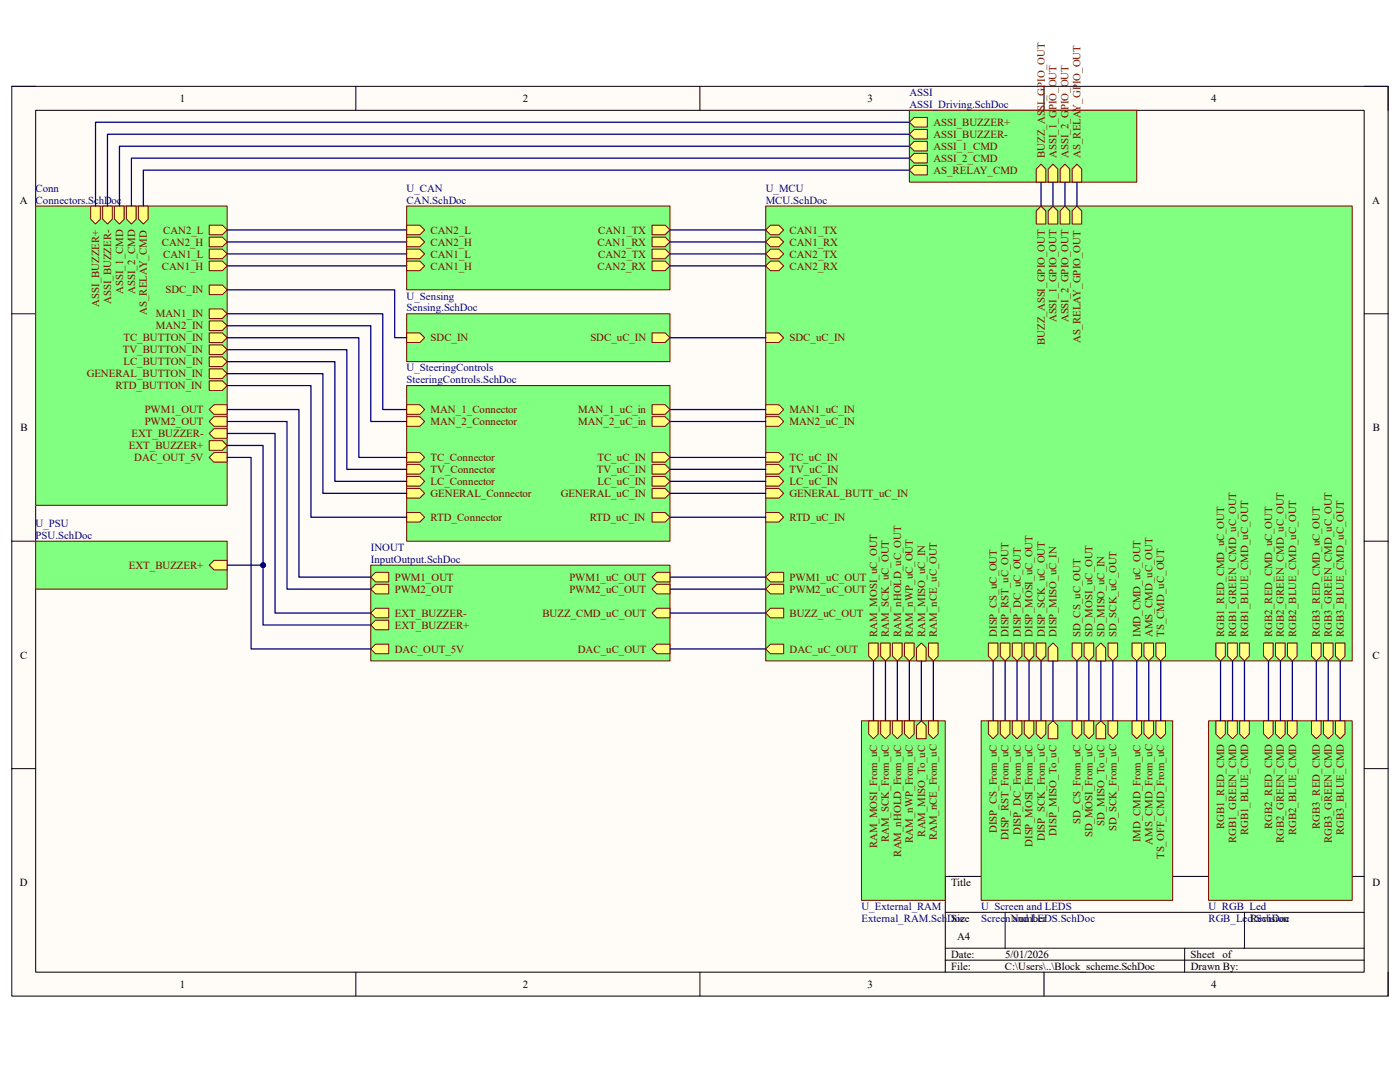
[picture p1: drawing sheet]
<svg xmlns="http://www.w3.org/2000/svg" width="279mm" height="216mm" viewBox="0 0 279 216" stroke-linecap="round" stroke-linejoin="round" font-family="sans-serif">
<path d="M2.3 17.2h274.7v181.6h-274.7z" fill-rule="evenodd" fill="#fffcf8"/>
<path d="M2.3 17.2h274.7v181.6h-274.7z" fill="none" stroke="#000" stroke-width=".2"/>
<path d="M7.1 22h265.1v172h-265.1z" fill-rule="evenodd" fill="#fffcf8"/>
<g fill="none" stroke="#000" stroke-width=".2">
<path d="M2.3 17.2h4.8M71 17.2v4.8M139.7 17.2v4.8M208.4 17.2v4.8M272.2 17.2h4.8v4.8M7.1 22h265.1v172h-265.1zM2.3 62.6h4.8M272.2 62.6h4.8M2.3 108h4.8M272.2 108h4.8M2.3 153.4h4.8M272.2 153.4h4.8"/>
<path d="M272.2 174.9h-83.6v19.1M71 194v4.8M139.7 194v4.8M188.6 182h83.6M188.6 189.2h83.6M188.6 191.6h83.6M200.6 182v7.2M208.4 194v4.8M236.4 189.2v4.8M248.4 182v7.2M277 194v4.8"/>
</g>
<path d="M7.1 41.1h38.2v59.7h-38.2z" fill-rule="evenodd" fill="#80ff80"/>
<path d="M7.1 41.1h38.2v59.7h-38.2z" fill="none" stroke="#800000" stroke-width=".2"/>
<path d="M41.8 68.8h2.6l.9 1-.9 .9h-2.6z" fill-rule="evenodd" fill="#ffff80"/>
<path d="M41.8 68.8h2.6l.9 1-.9 .9h-2.6z" fill="none" stroke="#800000" stroke-width=".2"/>
<path d="M41.8 66.4h2.6l.9 1-.9 .9h-2.6z" fill-rule="evenodd" fill="#ffff80"/>
<path d="M41.8 66.4h2.6l.9 1-.9 .9h-2.6z" fill="none" stroke="#800000" stroke-width=".2"/>
<path d="M41.8 71.2h2.6l.9 1-.9 .9h-2.6z" fill-rule="evenodd" fill="#ffff80"/>
<path d="M41.8 71.2h2.6l.9 1-.9 .9h-2.6z" fill="none" stroke="#800000" stroke-width=".2"/>
<path d="M41.8 73.6h2.6l.9 1-.9 .9h-2.6z" fill-rule="evenodd" fill="#ffff80"/>
<path d="M41.8 73.6h2.6l.9 1-.9 .9h-2.6z" fill="none" stroke="#800000" stroke-width=".2"/>
<path d="M41.8 61.7h2.6l.9 .9-.9 1h-2.6z" fill-rule="evenodd" fill="#ffff80"/>
<path d="M41.8 61.7h2.6l.9 .9-.9 1h-2.6z" fill="none" stroke="#800000" stroke-width=".2"/>
<path d="M41.8 64h2.6l.9 1-.9 1h-2.6z" fill-rule="evenodd" fill="#ffff80"/>
<path d="M41.8 64h2.6l.9 1-.9 1h-2.6z" fill="none" stroke="#800000" stroke-width=".2"/>
<path d="M41.8 56.9h2.6l.9 .9-.9 1h-2.6z" fill-rule="evenodd" fill="#ffff80"/>
<path d="M41.8 56.9h2.6l.9 .9-.9 1h-2.6z" fill="none" stroke="#800000" stroke-width=".2"/>
<path d="M41.8 52.1h2.6l.9 1-.9 .9h-2.6z" fill-rule="evenodd" fill="#ffff80"/>
<path d="M41.8 52.1h2.6l.9 1-.9 .9h-2.6z" fill="none" stroke="#800000" stroke-width=".2"/>
<path d="M41.8 49.7h2.6l.9 1-.9 .9h-2.6z" fill-rule="evenodd" fill="#ffff80"/>
<path d="M41.8 49.7h2.6l.9 1-.9 .9h-2.6z" fill="none" stroke="#800000" stroke-width=".2"/>
<path d="M41.8 47.3h2.6l.9 1-.9 .9h-2.6z" fill-rule="evenodd" fill="#ffff80"/>
<path d="M41.8 47.3h2.6l.9 1-.9 .9h-2.6z" fill="none" stroke="#800000" stroke-width=".2"/>
<path d="M41.8 44.9h2.6l.9 1-.9 .9h-2.6z" fill-rule="evenodd" fill="#ffff80"/>
<path d="M41.8 44.9h2.6l.9 1-.9 .9h-2.6z" fill="none" stroke="#800000" stroke-width=".2"/>
<path d="M41.8 76h2.6l.9 .9-.9 1h-2.6z" fill-rule="evenodd" fill="#ffff80"/>
<path d="M41.8 76h2.6l.9 .9-.9 1h-2.6z" fill="none" stroke="#800000" stroke-width=".2"/>
<path d="M42.7 83.2h2.6v1.9h-2.6l-.9-1z" fill-rule="evenodd" fill="#ffff80"/>
<path d="M42.7 83.2h2.6v1.9h-2.6l-.9-1z" fill="none" stroke="#800000" stroke-width=".2"/>
<path d="M42.7 80.8h2.6v1.9h-2.6l-.9-1z" fill-rule="evenodd" fill="#ffff80"/>
<path d="M42.7 80.8h2.6v1.9h-2.6l-.9-1z" fill="none" stroke="#800000" stroke-width=".2"/>
<path d="M41.8 91.3l.9-1h2.6v1.9h-2.6z" fill-rule="evenodd" fill="#ffff80"/>
<path d="M41.8 91.3l.9-1h2.6v1.9h-2.6z" fill="none" stroke="#800000" stroke-width=".2"/>
<path d="M41.8 87.9h2.6l.9 1-.9 .9h-2.6z" fill-rule="evenodd" fill="#ffff80"/>
<path d="M41.8 87.9h2.6l.9 1-.9 .9h-2.6z" fill="none" stroke="#800000" stroke-width=".2"/>
<path d="M42.7 85.5h2.6v2h-2.6l-.9-1z" fill-rule="evenodd" fill="#ffff80"/>
<path d="M42.7 85.5h2.6v2h-2.6l-.9-1z" fill="none" stroke="#800000" stroke-width=".2"/>
<path d="M20.5 41.1h1.9v2.6l-1 1-.9-1z" fill-rule="evenodd" fill="#ffff80"/>
<path d="M20.5 41.1h1.9v2.6l-1 1-.9-1z" fill="none" stroke="#800000" stroke-width=".2"/>
<path d="M18.1 41.1h1.9v2.6l-.9 1-1-1z" fill-rule="evenodd" fill="#ffff80"/>
<path d="M18.1 41.1h1.9v2.6l-.9 1-1-1z" fill="none" stroke="#800000" stroke-width=".2"/>
<path d="M22.9 41.1h1.9v2.6l-1 1-.9-1z" fill-rule="evenodd" fill="#ffff80"/>
<path d="M22.9 41.1h1.9v2.6l-1 1-.9-1z" fill="none" stroke="#800000" stroke-width=".2"/>
<path d="M25.3 41.1h1.9v2.6l-1 1-.9-1z" fill-rule="evenodd" fill="#ffff80"/>
<path d="M25.3 41.1h1.9v2.6l-1 1-.9-1z" fill="none" stroke="#800000" stroke-width=".2"/>
<path d="M27.7 41.1h1.9v2.6l-1 1-.9-1z" fill-rule="evenodd" fill="#ffff80"/>
<path d="M27.7 41.1h1.9v2.6l-1 1-.9-1z" fill="none" stroke="#800000" stroke-width=".2"/>
<path d="M74 112.8h59.7v19.1h-59.7z" fill-rule="evenodd" fill="#80ff80"/>
<path d="M74 112.8h59.7v19.1h-59.7z" fill="none" stroke="#800000" stroke-width=".2"/>
<path d="M74 115.2l1-1h2.6v1.9h-2.6z" fill-rule="evenodd" fill="#ffff80"/>
<path d="M74 115.2l1-1h2.6v1.9h-2.6z" fill="none" stroke="#800000" stroke-width=".2"/>
<path d="M130.1 115.2l1-1h2.6v1.9h-2.6z" fill-rule="evenodd" fill="#ffff80"/>
<path d="M130.1 115.2l1-1h2.6v1.9h-2.6z" fill="none" stroke="#800000" stroke-width=".2"/>
<path d="M130.1 117.5l1-.9h2.6v1.9h-2.6z" fill-rule="evenodd" fill="#ffff80"/>
<path d="M130.1 117.5l1-.9h2.6v1.9h-2.6z" fill="none" stroke="#800000" stroke-width=".2"/>
<path d="M74 122.3l1-.9h2.6v1.9h-2.6z" fill-rule="evenodd" fill="#ffff80"/>
<path d="M74 122.3l1-.9h2.6v1.9h-2.6z" fill="none" stroke="#800000" stroke-width=".2"/>
<path d="M75 123.8h2.6v1.9h-2.6l-1-1z" fill-rule="evenodd" fill="#ffff80"/>
<path d="M75 123.8h2.6v1.9h-2.6l-1-1z" fill="none" stroke="#800000" stroke-width=".2"/>
<path d="M130.1 122.3l1-.9h2.6v1.9h-2.6z" fill-rule="evenodd" fill="#ffff80"/>
<path d="M130.1 122.3l1-.9h2.6v1.9h-2.6z" fill="none" stroke="#800000" stroke-width=".2"/>
<path d="M131.1 128.5h2.6v1.9h-2.6l-1-.9z" fill-rule="evenodd" fill="#ffff80"/>
<path d="M131.1 128.5h2.6v1.9h-2.6l-1-.9z" fill="none" stroke="#800000" stroke-width=".2"/>
<path d="M75 128.5h2.6v1.9h-2.6l-1-.9z" fill-rule="evenodd" fill="#ffff80"/>
<path d="M75 128.5h2.6v1.9h-2.6l-1-.9z" fill="none" stroke="#800000" stroke-width=".2"/>
<path d="M75 116.6h2.6v1.9h-2.6l-1-1z" fill-rule="evenodd" fill="#ffff80"/>
<path d="M75 116.6h2.6v1.9h-2.6l-1-1z" fill="none" stroke="#800000" stroke-width=".2"/>
<path d="M81.2 41.1h52.5v16.7h-52.5z" fill-rule="evenodd" fill="#80ff80"/>
<path d="M81.2 41.1h52.5v16.7h-52.5z" fill="none" stroke="#800000" stroke-width=".2"/>
<path d="M81.2 52.1h2.6l.9 1-.9 .9h-2.6z" fill-rule="evenodd" fill="#ffff80"/>
<path d="M81.2 52.1h2.6l.9 1-.9 .9h-2.6z" fill="none" stroke="#800000" stroke-width=".2"/>
<path d="M81.2 49.7h2.6l.9 1-.9 .9h-2.6z" fill-rule="evenodd" fill="#ffff80"/>
<path d="M81.2 49.7h2.6l.9 1-.9 .9h-2.6z" fill="none" stroke="#800000" stroke-width=".2"/>
<path d="M81.2 47.3h2.6l.9 1-.9 .9h-2.6z" fill-rule="evenodd" fill="#ffff80"/>
<path d="M81.2 47.3h2.6l.9 1-.9 .9h-2.6z" fill="none" stroke="#800000" stroke-width=".2"/>
<path d="M81.2 44.9h2.6l.9 1-.9 .9h-2.6z" fill-rule="evenodd" fill="#ffff80"/>
<path d="M81.2 44.9h2.6l.9 1-.9 .9h-2.6z" fill="none" stroke="#800000" stroke-width=".2"/>
<path d="M130.1 44.9h2.7l.9 1-.9 .9h-2.7z" fill-rule="evenodd" fill="#ffff80"/>
<path d="M130.1 44.9h2.7l.9 1-.9 .9h-2.7z" fill="none" stroke="#800000" stroke-width=".2"/>
<path d="M130.1 47.3h2.7l.9 1-.9 .9h-2.7z" fill-rule="evenodd" fill="#ffff80"/>
<path d="M130.1 47.3h2.7l.9 1-.9 .9h-2.7z" fill="none" stroke="#800000" stroke-width=".2"/>
<path d="M130.1 49.7h2.7l.9 1-.9 .9h-2.7z" fill-rule="evenodd" fill="#ffff80"/>
<path d="M130.1 49.7h2.7l.9 1-.9 .9h-2.7z" fill="none" stroke="#800000" stroke-width=".2"/>
<path d="M130.1 52.1h2.7l.9 1-.9 .9h-2.7z" fill-rule="evenodd" fill="#ffff80"/>
<path d="M130.1 52.1h2.7l.9 1-.9 .9h-2.7z" fill="none" stroke="#800000" stroke-width=".2"/>
<path d="M171.9 143.8h16.7v35.9h-16.7z" fill-rule="evenodd" fill="#80ff80"/>
<path d="M171.9 143.8h16.7v35.9h-16.7z" fill="none" stroke="#800000" stroke-width=".2"/>
<path d="M185.3 143.8h1.9v2.7l-.9 .9-1-.9z" fill-rule="evenodd" fill="#ffff80"/>
<path d="M185.3 143.8h1.9v2.7l-.9 .9-1-.9z" fill="none" stroke="#800000" stroke-width=".2"/>
<path d="M180.5 143.8h1.9v2.7l-.9 .9-1-.9z" fill-rule="evenodd" fill="#ffff80"/>
<path d="M180.5 143.8h1.9v2.7l-.9 .9-1-.9z" fill="none" stroke="#800000" stroke-width=".2"/>
<path d="M178.1 143.8h2v2.7l-1 .9-1-.9z" fill-rule="evenodd" fill="#ffff80"/>
<path d="M178.1 143.8h2v2.7l-1 .9-1-.9z" fill="none" stroke="#800000" stroke-width=".2"/>
<path d="M175.8 143.8h1.9v2.7l-1 .9-.9-.9z" fill-rule="evenodd" fill="#ffff80"/>
<path d="M175.8 143.8h1.9v2.7l-1 .9-.9-.9z" fill="none" stroke="#800000" stroke-width=".2"/>
<path d="M173.4 143.8h1.9v2.7l-1 .9-.9-.9z" fill-rule="evenodd" fill="#ffff80"/>
<path d="M173.4 143.8h1.9v2.7l-1 .9-.9-.9z" fill="none" stroke="#800000" stroke-width=".2"/>
<path d="M182.9 144.8l1-1 .9 1v2.6h-1.9z" fill-rule="evenodd" fill="#ffff80"/>
<path d="M182.9 144.8l1-1 .9 1v2.6h-1.9z" fill="none" stroke="#800000" stroke-width=".2"/>
<path d="M81.2 76.9h52.5v31.1h-52.5z" fill-rule="evenodd" fill="#80ff80"/>
<path d="M81.2 76.9h52.5v31.1h-52.5z" fill="none" stroke="#800000" stroke-width=".2"/>
<path d="M130.1 80.8h2.7l.9 .9-.9 1h-2.7z" fill-rule="evenodd" fill="#ffff80"/>
<path d="M130.1 80.8h2.7l.9 .9-.9 1h-2.7z" fill="none" stroke="#800000" stroke-width=".2"/>
<path d="M130.1 83.2h2.7l.9 .9-.9 1h-2.7z" fill-rule="evenodd" fill="#ffff80"/>
<path d="M130.1 83.2h2.7l.9 .9-.9 1h-2.7z" fill="none" stroke="#800000" stroke-width=".2"/>
<path d="M81.2 80.8h2.6l.9 .9-.9 1h-2.6z" fill-rule="evenodd" fill="#ffff80"/>
<path d="M81.2 80.8h2.6l.9 .9-.9 1h-2.6z" fill="none" stroke="#800000" stroke-width=".2"/>
<path d="M81.2 83.2h2.6l.9 .9-.9 1h-2.6z" fill-rule="evenodd" fill="#ffff80"/>
<path d="M81.2 83.2h2.6l.9 .9-.9 1h-2.6z" fill="none" stroke="#800000" stroke-width=".2"/>
<path d="M130.1 92.7h2.7l.9 1-.9 .9h-2.7z" fill-rule="evenodd" fill="#ffff80"/>
<path d="M130.1 92.7h2.7l.9 1-.9 .9h-2.7z" fill="none" stroke="#800000" stroke-width=".2"/>
<path d="M130.1 90.3h2.7l.9 1-.9 .9h-2.7z" fill-rule="evenodd" fill="#ffff80"/>
<path d="M130.1 90.3h2.7l.9 1-.9 .9h-2.7z" fill="none" stroke="#800000" stroke-width=".2"/>
<path d="M81.2 90.3h2.6l.9 1-.9 .9h-2.6z" fill-rule="evenodd" fill="#ffff80"/>
<path d="M81.2 90.3h2.6l.9 1-.9 .9h-2.6z" fill="none" stroke="#800000" stroke-width=".2"/>
<path d="M81.2 92.7h2.6l.9 1-.9 .9h-2.6z" fill-rule="evenodd" fill="#ffff80"/>
<path d="M81.2 92.7h2.6l.9 1-.9 .9h-2.6z" fill="none" stroke="#800000" stroke-width=".2"/>
<path d="M130.1 95.1h2.7l.9 .9-.9 1h-2.7z" fill-rule="evenodd" fill="#ffff80"/>
<path d="M130.1 95.1h2.7l.9 .9-.9 1h-2.7z" fill="none" stroke="#800000" stroke-width=".2"/>
<path d="M130.1 97.5h2.7l.9 .9-.9 1h-2.7z" fill-rule="evenodd" fill="#ffff80"/>
<path d="M130.1 97.5h2.7l.9 .9-.9 1h-2.7z" fill="none" stroke="#800000" stroke-width=".2"/>
<path d="M81.2 97.5h2.6l.9 .9-.9 1h-2.6z" fill-rule="evenodd" fill="#ffff80"/>
<path d="M81.2 97.5h2.6l.9 .9-.9 1h-2.6z" fill="none" stroke="#800000" stroke-width=".2"/>
<path d="M81.2 95.1h2.6l.9 .9-.9 1h-2.6z" fill-rule="evenodd" fill="#ffff80"/>
<path d="M81.2 95.1h2.6l.9 .9-.9 1h-2.6z" fill="none" stroke="#800000" stroke-width=".2"/>
<path d="M130.1 102.3h2.7l.9 .9-.9 1h-2.7z" fill-rule="evenodd" fill="#ffff80"/>
<path d="M130.1 102.3h2.7l.9 .9-.9 1h-2.7z" fill="none" stroke="#800000" stroke-width=".2"/>
<path d="M81.2 102.3h2.6l.9 .9-.9 1h-2.6z" fill-rule="evenodd" fill="#ffff80"/>
<path d="M81.2 102.3h2.6l.9 .9-.9 1h-2.6z" fill="none" stroke="#800000" stroke-width=".2"/>
<path d="M81.2 62.6h52.5v9.6h-52.5z" fill-rule="evenodd" fill="#80ff80"/>
<path d="M81.2 62.6h52.5v9.6h-52.5z" fill="none" stroke="#800000" stroke-width=".2"/>
<path d="M81.2 66.4h2.6l.9 1-.9 .9h-2.6z" fill-rule="evenodd" fill="#ffff80"/>
<path d="M81.2 66.4h2.6l.9 1-.9 .9h-2.6z" fill="none" stroke="#800000" stroke-width=".2"/>
<path d="M130.1 66.4h2.7l.9 1-.9 .9h-2.7z" fill-rule="evenodd" fill="#ffff80"/>
<path d="M130.1 66.4h2.7l.9 1-.9 .9h-2.7z" fill="none" stroke="#800000" stroke-width=".2"/>
<path d="M195.8 143.8h38.2v35.9h-38.2z" fill-rule="evenodd" fill="#80ff80"/>
<path d="M195.8 143.8h38.2v35.9h-38.2z" fill="none" stroke="#800000" stroke-width=".2"/>
<path d="M197.3 143.8h1.9v2.7l-1 .9-.9-.9z" fill-rule="evenodd" fill="#ffff80"/>
<path d="M197.3 143.8h1.9v2.7l-1 .9-.9-.9z" fill="none" stroke="#800000" stroke-width=".2"/>
<path d="M202 143.8h1.9v2.7l-.9 .9-1-.9z" fill-rule="evenodd" fill="#ffff80"/>
<path d="M202 143.8h1.9v2.7l-.9 .9-1-.9z" fill="none" stroke="#800000" stroke-width=".2"/>
<path d="M204.4 143.8h1.9v2.7l-.9 .9-1-.9z" fill-rule="evenodd" fill="#ffff80"/>
<path d="M204.4 143.8h1.9v2.7l-.9 .9-1-.9z" fill="none" stroke="#800000" stroke-width=".2"/>
<path d="M206.8 143.8h1.9v2.7l-.9 .9-1-.9z" fill-rule="evenodd" fill="#ffff80"/>
<path d="M206.8 143.8h1.9v2.7l-.9 .9-1-.9z" fill="none" stroke="#800000" stroke-width=".2"/>
<path d="M214 143.8h1.9v2.7l-1 .9-.9-.9z" fill-rule="evenodd" fill="#ffff80"/>
<path d="M214 143.8h1.9v2.7l-1 .9-.9-.9z" fill="none" stroke="#800000" stroke-width=".2"/>
<path d="M216.4 143.8h1.9v2.7l-1 .9-.9-.9z" fill-rule="evenodd" fill="#ffff80"/>
<path d="M216.4 143.8h1.9v2.7l-1 .9-.9-.9z" fill="none" stroke="#800000" stroke-width=".2"/>
<path d="M221.1 143.8h1.9v2.7l-.9 .9-1-.9z" fill-rule="evenodd" fill="#ffff80"/>
<path d="M221.1 143.8h1.9v2.7l-.9 .9-1-.9z" fill="none" stroke="#800000" stroke-width=".2"/>
<path d="M225.9 143.8h1.9v2.7l-.9 .9-1-.9z" fill-rule="evenodd" fill="#ffff80"/>
<path d="M225.9 143.8h1.9v2.7l-.9 .9-1-.9z" fill="none" stroke="#800000" stroke-width=".2"/>
<path d="M228.3 143.8h1.9v2.7l-.9 .9-1-.9z" fill-rule="evenodd" fill="#ffff80"/>
<path d="M228.3 143.8h1.9v2.7l-.9 .9-1-.9z" fill="none" stroke="#800000" stroke-width=".2"/>
<path d="M230.7 143.8h1.9v2.7l-1 .9-.9-.9z" fill-rule="evenodd" fill="#ffff80"/>
<path d="M230.7 143.8h1.9v2.7l-1 .9-.9-.9z" fill="none" stroke="#800000" stroke-width=".2"/>
<path d="M199.6 143.8h1.9v2.7l-.9 .9-1-.9z" fill-rule="evenodd" fill="#ffff80"/>
<path d="M199.6 143.8h1.9v2.7l-.9 .9-1-.9z" fill="none" stroke="#800000" stroke-width=".2"/>
<path d="M210.1 143.8l1 1v2.6h-1.9v-2.6z" fill-rule="evenodd" fill="#ffff80"/>
<path d="M210.1 143.8l1 1v2.6h-1.9v-2.6z" fill="none" stroke="#800000" stroke-width=".2"/>
<path d="M219.7 143.8l1 1v2.6h-2v-2.6z" fill-rule="evenodd" fill="#ffff80"/>
<path d="M219.7 143.8l1 1v2.6h-2v-2.6z" fill="none" stroke="#800000" stroke-width=".2"/>
<path d="M7.1 108h38.2v9.5h-38.2z" fill-rule="evenodd" fill="#80ff80"/>
<path d="M7.1 108h38.2v9.5h-38.2z" fill="none" stroke="#800000" stroke-width=".2"/>
<path d="M41.8 112.8l.9-1h2.6v1.9h-2.6z" fill-rule="evenodd" fill="#ffff80"/>
<path d="M41.8 112.8l.9-1h2.6v1.9h-2.6z" fill="none" stroke="#800000" stroke-width=".2"/>
<path d="M152.8 41.1h117.1v90.8h-117.1z" fill-rule="evenodd" fill="#80ff80"/>
<path d="M152.8 41.1h117.1v90.8h-117.1z" fill="none" stroke="#800000" stroke-width=".2"/>
<path d="M242.6 128.3h1.9v2.6l-.9 1-1-1z" fill-rule="evenodd" fill="#ffff80"/>
<path d="M242.6 128.3h1.9v2.6l-.9 1-1-1z" fill="none" stroke="#800000" stroke-width=".2"/>
<path d="M245 128.3h1.9v2.6l-.9 1-1-1z" fill-rule="evenodd" fill="#ffff80"/>
<path d="M245 128.3h1.9v2.6l-.9 1-1-1z" fill="none" stroke="#800000" stroke-width=".2"/>
<path d="M247.4 128.3h1.9v2.6l-.9 1-1-1z" fill-rule="evenodd" fill="#ffff80"/>
<path d="M247.4 128.3h1.9v2.6l-.9 1-1-1z" fill="none" stroke="#800000" stroke-width=".2"/>
<path d="M252.2 128.3h1.9v2.6l-1 1-.9-1z" fill-rule="evenodd" fill="#ffff80"/>
<path d="M252.2 128.3h1.9v2.6l-1 1-.9-1z" fill="none" stroke="#800000" stroke-width=".2"/>
<path d="M254.6 128.3h1.9v2.6l-1 1-.9-1z" fill-rule="evenodd" fill="#ffff80"/>
<path d="M254.6 128.3h1.9v2.6l-1 1-.9-1z" fill="none" stroke="#800000" stroke-width=".2"/>
<path d="M257 128.3h1.9v2.6l-1 1-.9-1z" fill-rule="evenodd" fill="#ffff80"/>
<path d="M257 128.3h1.9v2.6l-1 1-.9-1z" fill="none" stroke="#800000" stroke-width=".2"/>
<path d="M261.7 128.3h2v2.6l-1 1-1-1z" fill-rule="evenodd" fill="#ffff80"/>
<path d="M261.7 128.3h2v2.6l-1 1-1-1z" fill="none" stroke="#800000" stroke-width=".2"/>
<path d="M264.1 128.3h1.9v2.6l-.9 1-1-1z" fill-rule="evenodd" fill="#ffff80"/>
<path d="M264.1 128.3h1.9v2.6l-.9 1-1-1z" fill="none" stroke="#800000" stroke-width=".2"/>
<path d="M266.5 128.3h1.9v2.6l-.9 1-1-1z" fill-rule="evenodd" fill="#ffff80"/>
<path d="M266.5 128.3h1.9v2.6l-.9 1-1-1z" fill="none" stroke="#800000" stroke-width=".2"/>
<path d="M152.8 45.9l1-1h1.6l1 1-1 .9h-1.6z" fill-rule="evenodd" fill="#ffff80"/>
<path d="M152.8 45.9l1-1h1.6l1 1-1 .9h-1.6z" fill="none" stroke="#800000" stroke-width=".2"/>
<path d="M152.8 48.3l1-1h1.6l1 1-1 .9h-1.6z" fill-rule="evenodd" fill="#ffff80"/>
<path d="M152.8 48.3l1-1h1.6l1 1-1 .9h-1.6z" fill="none" stroke="#800000" stroke-width=".2"/>
<path d="M152.8 50.7l1-1h1.6l1 1-1 .9h-1.6z" fill-rule="evenodd" fill="#ffff80"/>
<path d="M152.8 50.7l1-1h1.6l1 1-1 .9h-1.6z" fill="none" stroke="#800000" stroke-width=".2"/>
<path d="M152.8 53.1l1-1h1.6l1 1-1 .9h-1.6z" fill-rule="evenodd" fill="#ffff80"/>
<path d="M152.8 53.1l1-1h1.6l1 1-1 .9h-1.6z" fill="none" stroke="#800000" stroke-width=".2"/>
<path d="M152.8 66.4h2.6l1 1-1 .9h-2.6z" fill-rule="evenodd" fill="#ffff80"/>
<path d="M152.8 66.4h2.6l1 1-1 .9h-2.6z" fill="none" stroke="#800000" stroke-width=".2"/>
<path d="M152.8 80.8h2.6l1 .9-1 1h-2.6z" fill-rule="evenodd" fill="#ffff80"/>
<path d="M152.8 80.8h2.6l1 .9-1 1h-2.6z" fill="none" stroke="#800000" stroke-width=".2"/>
<path d="M152.8 83.2h2.6l1 .9-1 1h-2.6z" fill-rule="evenodd" fill="#ffff80"/>
<path d="M152.8 83.2h2.6l1 .9-1 1h-2.6z" fill="none" stroke="#800000" stroke-width=".2"/>
<path d="M152.8 92.7h2.6l1 1-1 .9h-2.6z" fill-rule="evenodd" fill="#ffff80"/>
<path d="M152.8 92.7h2.6l1 1-1 .9h-2.6z" fill="none" stroke="#800000" stroke-width=".2"/>
<path d="M152.8 90.3h2.6l1 1-1 .9h-2.6z" fill-rule="evenodd" fill="#ffff80"/>
<path d="M152.8 90.3h2.6l1 1-1 .9h-2.6z" fill="none" stroke="#800000" stroke-width=".2"/>
<path d="M152.8 102.3h2.6l1 .9-1 1h-2.6z" fill-rule="evenodd" fill="#ffff80"/>
<path d="M152.8 102.3h2.6l1 .9-1 1h-2.6z" fill="none" stroke="#800000" stroke-width=".2"/>
<path d="M152.8 95.1h2.6l1 .9-1 1h-2.6z" fill-rule="evenodd" fill="#ffff80"/>
<path d="M152.8 95.1h2.6l1 .9-1 1h-2.6z" fill="none" stroke="#800000" stroke-width=".2"/>
<path d="M152.8 97.5h2.6l1 .9-1 1h-2.6z" fill-rule="evenodd" fill="#ffff80"/>
<path d="M152.8 97.5h2.6l1 .9-1 1h-2.6z" fill="none" stroke="#800000" stroke-width=".2"/>
<path d="M152.8 115.2l1-1h2.6v1.9h-2.6z" fill-rule="evenodd" fill="#ffff80"/>
<path d="M152.8 115.2l1-1h2.6v1.9h-2.6z" fill="none" stroke="#800000" stroke-width=".2"/>
<path d="M152.8 117.5l1-.9h2.6v1.9h-2.6z" fill-rule="evenodd" fill="#ffff80"/>
<path d="M152.8 117.5l1-.9h2.6v1.9h-2.6z" fill="none" stroke="#800000" stroke-width=".2"/>
<path d="M152.8 122.3l1-.9h2.6v1.9h-2.6z" fill-rule="evenodd" fill="#ffff80"/>
<path d="M152.8 122.3l1-.9h2.6v1.9h-2.6z" fill="none" stroke="#800000" stroke-width=".2"/>
<path d="M153.8 128.5h2.6v1.9h-2.6l-1-.9z" fill-rule="evenodd" fill="#ffff80"/>
<path d="M153.8 128.5h2.6v1.9h-2.6l-1-.9z" fill="none" stroke="#800000" stroke-width=".2"/>
<path d="M230.7 128.3h1.9v2.6l-1 1-.9-1z" fill-rule="evenodd" fill="#ffff80"/>
<path d="M230.7 128.3h1.9v2.6l-1 1-.9-1z" fill="none" stroke="#800000" stroke-width=".2"/>
<path d="M228.3 128.3h1.9v2.6l-.9 1-1-1z" fill-rule="evenodd" fill="#ffff80"/>
<path d="M228.3 128.3h1.9v2.6l-.9 1-1-1z" fill="none" stroke="#800000" stroke-width=".2"/>
<path d="M225.9 128.3h1.9v2.6l-.9 1-1-1z" fill-rule="evenodd" fill="#ffff80"/>
<path d="M225.9 128.3h1.9v2.6l-.9 1-1-1z" fill="none" stroke="#800000" stroke-width=".2"/>
<path d="M219.7 128.3l1 1v2.6h-2v-2.6z" fill-rule="evenodd" fill="#ffff80"/>
<path d="M219.7 128.3l1 1v2.6h-2v-2.6z" fill="none" stroke="#800000" stroke-width=".2"/>
<path d="M221.1 128.3h1.9v2.6l-.9 1-1-1z" fill-rule="evenodd" fill="#ffff80"/>
<path d="M221.1 128.3h1.9v2.6l-.9 1-1-1z" fill="none" stroke="#800000" stroke-width=".2"/>
<path d="M216.4 128.3h1.9v2.6l-1 1-.9-1z" fill-rule="evenodd" fill="#ffff80"/>
<path d="M216.4 128.3h1.9v2.6l-1 1-.9-1z" fill="none" stroke="#800000" stroke-width=".2"/>
<path d="M214 128.3h1.9v2.6l-1 1-.9-1z" fill-rule="evenodd" fill="#ffff80"/>
<path d="M214 128.3h1.9v2.6l-1 1-.9-1z" fill="none" stroke="#800000" stroke-width=".2"/>
<path d="M202 128.3h1.9v2.6l-.9 1-1-1z" fill-rule="evenodd" fill="#ffff80"/>
<path d="M202 128.3h1.9v2.6l-.9 1-1-1z" fill="none" stroke="#800000" stroke-width=".2"/>
<path d="M199.6 128.3h1.9v2.6l-.9 1-1-1z" fill-rule="evenodd" fill="#ffff80"/>
<path d="M199.6 128.3h1.9v2.6l-.9 1-1-1z" fill="none" stroke="#800000" stroke-width=".2"/>
<path d="M206.8 128.3h1.9v2.6l-.9 1-1-1z" fill-rule="evenodd" fill="#ffff80"/>
<path d="M206.8 128.3h1.9v2.6l-.9 1-1-1z" fill="none" stroke="#800000" stroke-width=".2"/>
<path d="M209.2 129.3l.9-1 1 1v2.6h-1.9z" fill-rule="evenodd" fill="#ffff80"/>
<path d="M209.2 129.3l.9-1 1 1v2.6h-1.9z" fill="none" stroke="#800000" stroke-width=".2"/>
<path d="M204.4 128.3h1.9v2.6l-.9 1-1-1z" fill-rule="evenodd" fill="#ffff80"/>
<path d="M204.4 128.3h1.9v2.6l-.9 1-1-1z" fill="none" stroke="#800000" stroke-width=".2"/>
<path d="M197.3 128.3h1.9v2.6l-1 1-.9-1z" fill-rule="evenodd" fill="#ffff80"/>
<path d="M197.3 128.3h1.9v2.6l-1 1-.9-1z" fill="none" stroke="#800000" stroke-width=".2"/>
<path d="M185.3 128.3h1.9v2.6l-.9 1-1-1z" fill-rule="evenodd" fill="#ffff80"/>
<path d="M185.3 128.3h1.9v2.6l-.9 1-1-1z" fill="none" stroke="#800000" stroke-width=".2"/>
<path d="M182.9 129.3l1-1 .9 1v2.6h-1.9z" fill-rule="evenodd" fill="#ffff80"/>
<path d="M182.9 129.3l1-1 .9 1v2.6h-1.9z" fill="none" stroke="#800000" stroke-width=".2"/>
<path d="M180.5 128.3h1.9v2.6l-.9 1-1-1z" fill-rule="evenodd" fill="#ffff80"/>
<path d="M180.5 128.3h1.9v2.6l-.9 1-1-1z" fill="none" stroke="#800000" stroke-width=".2"/>
<path d="M178.1 128.3h2v2.6l-1 1-1-1z" fill-rule="evenodd" fill="#ffff80"/>
<path d="M178.1 128.3h2v2.6l-1 1-1-1z" fill="none" stroke="#800000" stroke-width=".2"/>
<path d="M175.8 128.3h1.9v2.6l-1 1-.9-1z" fill-rule="evenodd" fill="#ffff80"/>
<path d="M175.8 128.3h1.9v2.6l-1 1-.9-1z" fill="none" stroke="#800000" stroke-width=".2"/>
<path d="M173.4 128.3h1.9v2.6l-1 1-.9-1z" fill-rule="evenodd" fill="#ffff80"/>
<path d="M173.4 128.3h1.9v2.6l-1 1-.9-1z" fill="none" stroke="#800000" stroke-width=".2"/>
<path d="M206.8 42.1l1-1 .9 1v2.6h-1.9z" fill-rule="evenodd" fill="#ffff80"/>
<path d="M206.8 42.1l1-1 .9 1v2.6h-1.9z" fill="none" stroke="#800000" stroke-width=".2"/>
<path d="M210.1 41.1l1 1v2.6h-1.9v-2.6z" fill-rule="evenodd" fill="#ffff80"/>
<path d="M210.1 41.1l1 1v2.6h-1.9v-2.6z" fill="none" stroke="#800000" stroke-width=".2"/>
<path d="M211.6 42.1l.9-1 1 1v2.6h-1.9z" fill-rule="evenodd" fill="#ffff80"/>
<path d="M211.6 42.1l.9-1 1 1v2.6h-1.9z" fill="none" stroke="#800000" stroke-width=".2"/>
<path d="M214 42.1l.9-1 1 1v2.6h-1.9z" fill-rule="evenodd" fill="#ffff80"/>
<path d="M214 42.1l.9-1 1 1v2.6h-1.9z" fill="none" stroke="#800000" stroke-width=".2"/>
<path d="M241.2 143.8h28.7v35.9h-28.7z" fill-rule="evenodd" fill="#80ff80"/>
<path d="M241.2 143.8h28.7v35.9h-28.7z" fill="none" stroke="#800000" stroke-width=".2"/>
<path d="M242.6 143.8h1.9v2.7l-.9 .9-1-.9z" fill-rule="evenodd" fill="#ffff80"/>
<path d="M242.6 143.8h1.9v2.7l-.9 .9-1-.9z" fill="none" stroke="#800000" stroke-width=".2"/>
<path d="M245 143.8h1.9v2.7l-.9 .9-1-.9z" fill-rule="evenodd" fill="#ffff80"/>
<path d="M245 143.8h1.9v2.7l-.9 .9-1-.9z" fill="none" stroke="#800000" stroke-width=".2"/>
<path d="M247.4 143.8h1.9v2.7l-.9 .9-1-.9z" fill-rule="evenodd" fill="#ffff80"/>
<path d="M247.4 143.8h1.9v2.7l-.9 .9-1-.9z" fill="none" stroke="#800000" stroke-width=".2"/>
<path d="M252.2 143.8h1.9v2.7l-1 .9-.9-.9z" fill-rule="evenodd" fill="#ffff80"/>
<path d="M252.2 143.8h1.9v2.7l-1 .9-.9-.9z" fill="none" stroke="#800000" stroke-width=".2"/>
<path d="M254.6 143.8h1.9v2.7l-1 .9-.9-.9z" fill-rule="evenodd" fill="#ffff80"/>
<path d="M254.6 143.8h1.9v2.7l-1 .9-.9-.9z" fill="none" stroke="#800000" stroke-width=".2"/>
<path d="M257 143.8h1.9v2.7l-1 .9-.9-.9z" fill-rule="evenodd" fill="#ffff80"/>
<path d="M257 143.8h1.9v2.7l-1 .9-.9-.9z" fill="none" stroke="#800000" stroke-width=".2"/>
<path d="M261.7 143.8h2v2.7l-1 .9-1-.9z" fill-rule="evenodd" fill="#ffff80"/>
<path d="M261.7 143.8h2v2.7l-1 .9-1-.9z" fill="none" stroke="#800000" stroke-width=".2"/>
<path d="M264.1 143.8h1.9v2.7l-.9 .9-1-.9z" fill-rule="evenodd" fill="#ffff80"/>
<path d="M264.1 143.8h1.9v2.7l-.9 .9-1-.9z" fill="none" stroke="#800000" stroke-width=".2"/>
<path d="M266.5 143.8h1.9v2.7l-.9 .9-1-.9z" fill-rule="evenodd" fill="#ffff80"/>
<path d="M266.5 143.8h1.9v2.7l-.9 .9-1-.9z" fill="none" stroke="#800000" stroke-width=".2"/>
<path d="M181.5 22h45.4v14.3h-45.4z" fill-rule="evenodd" fill="#80ff80"/>
<path d="M181.5 22h45.4v14.3h-45.4z" fill="none" stroke="#800000" stroke-width=".2"/>
<path d="M181.5 26.8l.9-1h2.7v1.9h-2.7z" fill-rule="evenodd" fill="#ffff80"/>
<path d="M181.5 26.8l.9-1h2.7v1.9h-2.7z" fill="none" stroke="#800000" stroke-width=".2"/>
<path d="M181.5 24.4l.9-1h2.7v1.9h-2.7z" fill-rule="evenodd" fill="#ffff80"/>
<path d="M181.5 24.4l.9-1h2.7v1.9h-2.7z" fill="none" stroke="#800000" stroke-width=".2"/>
<path d="M206.8 33.7l1-.9 .9 .9v2.6h-1.9z" fill-rule="evenodd" fill="#ffff80"/>
<path d="M206.8 33.7l1-.9 .9 .9v2.6h-1.9z" fill="none" stroke="#800000" stroke-width=".2"/>
<path d="M210.1 32.8l1 .9v2.6h-1.9v-2.6z" fill-rule="evenodd" fill="#ffff80"/>
<path d="M210.1 32.8l1 .9v2.6h-1.9v-2.6z" fill="none" stroke="#800000" stroke-width=".2"/>
<path d="M182.4 28.2h2.7v1.9h-2.7l-.9-.9z" fill-rule="evenodd" fill="#ffff80"/>
<path d="M182.4 28.2h2.7v1.9h-2.7l-.9-.9z" fill="none" stroke="#800000" stroke-width=".2"/>
<path d="M181.5 31.6l.9-1h2.7v1.9h-2.7z" fill-rule="evenodd" fill="#ffff80"/>
<path d="M181.5 31.6l.9-1h2.7v1.9h-2.7z" fill="none" stroke="#800000" stroke-width=".2"/>
<path d="M211.6 33.7l.9-.9 1 .9v2.6h-1.9z" fill-rule="evenodd" fill="#ffff80"/>
<path d="M211.6 33.7l.9-.9 1 .9v2.6h-1.9z" fill="none" stroke="#800000" stroke-width=".2"/>
<path d="M214 33.7l.9-.9 1 .9v2.6h-1.9z" fill-rule="evenodd" fill="#ffff80"/>
<path d="M214 33.7l.9-.9 1 .9v2.6h-1.9z" fill="none" stroke="#800000" stroke-width=".2"/>
<path d="M181.5 34l.9-1h2.7v1.9h-2.7z" fill-rule="evenodd" fill="#ffff80"/>
<path d="M181.5 34l.9-1h2.7v1.9h-2.7z" fill="none" stroke="#800000" stroke-width=".2"/>
<g fill="none" stroke="#000080" stroke-width=".25">
<path d="M45.3 57.8h33.5v9.6h2.4M45.3 45.9h35.9M45.3 48.3h35.9M45.3 50.7h35.9M45.3 53.1h35.9M45.3 62.6h31.1v19.1h4.8M45.3 65h28.7v19.1h7.2M45.3 67.4h26.3v23.9h9.6M45.3 69.8h23.9v23.9h12M45.3 72.2h21.5v23.8h14.4M45.3 74.6h19.1v23.8h16.8M45.3 76.9h16.8v26.3h19.1"/>
<path d="M45.3 81.7h14.4v33.5h14.3M45.3 84.1h12v33.4h16.7M45.3 86.5h9.6v35.8h19.1M45.3 88.9h7.2v35.8h21.5"/>
</g>
<circle cx="52.5" cy="112.8" r=".48" fill="#000080"/>
<circle cx="52.5" cy="112.8" r=".48" fill="none" stroke="#000080" stroke-width=".2"/>
<g fill="none" stroke="#000080" stroke-width=".25">
<path d="M133.7 45.9h19.1M133.7 48.3h19.1M133.7 50.7h19.1M133.7 53.1h19.1M133.7 67.4h19.1M45.3 91.3h4.8v38.2h23.9M133.7 81.7h19.1M133.7 84.1h19.1M133.7 91.3h19.1M133.7 93.7h19.1M133.7 96h19.1M133.7 98.4h19.1"/>
<path d="M45.3 112.8h7.2M133.7 103.2h19.1M133.7 117.5h19.1M133.7 115.2h19.1M133.7 129.5h19.1M133.7 122.3h19.1M174.3 131.9v11.9M176.7 131.9v11.9M179.1 131.9v11.9M181.5 131.9v11.9M183.9 131.9v11.9M186.3 131.9v11.9"/>
<path d="M198.2 131.9v11.9M200.6 131.9v11.9M203 131.9v11.9M205.4 131.9v11.9M207.8 131.9v11.9M210.1 131.9v11.9M214.9 131.9v11.9M217.3 131.9v11.9M219.7 131.9v11.9M222.1 131.9v11.9M226.9 131.9v11.9M229.3 131.9v11.9"/>
<path d="M231.6 131.9v11.9M243.6 131.9v11.9M246 131.9v11.9M248.4 131.9v11.9M253.1 131.9v11.9M255.5 131.9v11.9M257.9 131.9v11.9M262.7 131.9v11.9M265.1 131.9v11.9M267.5 131.9v11.9"/>
</g>
<circle cx="52.5" cy="112.8" r=".48" fill="#000080"/>
<circle cx="52.5" cy="112.8" r=".48" fill="none" stroke="#000080" stroke-width=".2"/>
<path d="M181.5 24.4h-162.4v16.7M181.5 26.8h-160v14.3M181.5 29.2h-157.7v11.9M181.5 31.6h-155.3v9.5M181.5 34h-152.9v7.1M207.8 36.3v4.8M210.1 36.3v4.8M212.5 36.3v4.8M214.9 36.3v4.8" fill="none" stroke="#000080" stroke-width=".25"/>
<g font-size="2.2">
<text x="35.9" y="20.4">1</text>
<text x="104.4" y="20.4">2</text>
<text x="173.1" y="20.4">3</text>
<text x="241.7" y="20.4">4</text>
<text x="3.9" y="40.6">A</text>
<text x="273.9" y="40.6">A</text>
<text x="4.1" y="86">B</text>
<text x="274" y="86">B</text>
<text x="4" y="131.4">C</text>
<text x="273.9" y="131.4">C</text>
<text x="4" y="176.8">D</text>
<text x="189.8" y="176.8">Title</text>
<text x="273.9" y="176.8">D</text>
<text x="189.8" y="184">Size</text>
<text x="201.8" y="184">Number</text>
<text x="249.6" y="184">Revision</text>
<text x="189.8" y="191.1">Date:</text>
<text x="191" y="187.5">A4</text>
<text x="200.6" y="191.1">5/01/2026</text>
<text x="237.6" y="191.1">Sheet</text>
<text x="244" y="191.1">of</text>
<text x="35.9" y="197.1">1</text>
<text x="104.4" y="197.1">2</text>
<text x="173.1" y="197.1">3</text>
<text x="189.8" y="193.5">File:</text>
<text x="200.6" y="193.5">C:\Users\..\Block_scheme.SchDoc</text>
<text x="237.6" y="193.5">Drawn By:</text>
<text x="241.7" y="197.1">4</text>
</g>
<g font-size="2.2" fill="#000080">
<text x="181.5" y="19.2">ASSI</text>
<text x="181.5" y="21.5">ASSI_Driving.SchDoc</text>
<text x="7.1" y="38.3">Conn</text>
<text x="7.1" y="40.6">Connectors.SchDoc</text>
<text x="81.2" y="38.3">U_CAN</text>
<text x="81.2" y="40.6">CAN.SchDoc</text>
<text x="152.8" y="38.3">U_MCU</text>
<text x="152.8" y="40.6">MCU.SchDoc</text>
<text x="81.2" y="59.8">U_Sensing</text>
<text x="81.2" y="62.1">Sensing.SchDoc</text>
<text x="81.2" y="74.1">U_SteeringControls</text>
<text x="81.2" y="76.5">SteeringControls.SchDoc</text>
<text x="7.1" y="105.2">U_PSU</text>
<text x="7.1" y="107.5">PSU.SchDoc</text>
<text x="74" y="109.9">INOUT</text>
<text x="74" y="112.3">InputOutput.SchDoc</text>
<text x="171.9" y="181.6">U_External_RAM</text>
<text x="171.9" y="184">External_RAM.SchDoc</text>
<text x="195.8" y="181.6">U_Screen and LEDS</text>
<text x="195.8" y="184">Screen and LEDS.SchDoc</text>
<text x="241.2" y="181.6">U_RGB_Led</text>
<text x="241.2" y="184">RGB_Led.SchDoc</text>
</g>
<g font-size="2.2" fill="#800000">
<text x="186.3" y="27.5">ASSI_BUZZER-</text>
<text x="186.3" y="25.1">ASSI_BUZZER+</text>
<text x="186.3" y="29.9">ASSI_1_CMD</text>
<text x="186.3" y="32.3">ASSI_2_CMD</text>
<text x="186.3" y="34.7">AS_RELAY_CMD</text>
<text x="208.5" y="31.5" transform="rotate(-90 208.5 31.5)">BUZZ_ASSI_GPIO_OUT</text>
<text x="210.9" y="31.5" transform="rotate(-90 210.9 31.5)">ASSI_1_GPIO_OUT</text>
<text x="213.3" y="31.5" transform="rotate(-90 213.3 31.5)">ASSI_2_GPIO_OUT</text>
<text x="215.6" y="31.5" transform="rotate(-90 215.6 31.5)">AS_RELAY_GPIO_OUT</text>
<text x="32.6" y="46.6">CAN2_L</text>
<text x="85.9" y="46.6">CAN2_L</text>
<text x="119.4" y="46.6">CAN1_TX</text>
<text x="157.6" y="46.6">CAN1_TX</text>
<text x="32.3" y="53.8">CAN1_H</text>
<text x="32.3" y="49">CAN2_H</text>
<text x="32.6" y="51.4">CAN1_L</text>
<text x="85.9" y="53.8">CAN1_H</text>
<text x="85.9" y="51.4">CAN1_L</text>
<text x="85.9" y="49">CAN2_H</text>
<text x="119.3" y="49">CAN1_RX</text>
<text x="119.3" y="53.8">CAN2_RX</text>
<text x="119.4" y="51.4">CAN2_TX</text>
<text x="157.6" y="49">CAN1_RX</text>
<text x="157.6" y="51.4">CAN2_TX</text>
<text x="157.6" y="53.8">CAN2_RX</text>
<text x="24.6" y="58.6" transform="rotate(-90 24.6 58.6)">ASSI_1_CMD</text>
<text x="27" y="58.6" transform="rotate(-90 27 58.6)">ASSI_2_CMD</text>
<text x="33" y="58.5">SDC_IN</text>
<text x="19.8" y="61.2" transform="rotate(-90 19.8 61.2)">ASSI_BUZZER+</text>
<text x="22.2" y="60.7" transform="rotate(-90 22.2 60.7)">ASSI_BUZZER-</text>
<text x="29.3" y="62.8" transform="rotate(-90 29.3 62.8)">AS_RELAY_CMD</text>
<text x="31.1" y="63.3">MAN1_IN</text>
<text x="31.1" y="65.7">MAN2_IN</text>
<text x="210.9" y="64.3" transform="rotate(-90 210.9 64.3)">ASSI_1_GPIO_OUT</text>
<text x="213.3" y="64.3" transform="rotate(-90 213.3 64.3)">ASSI_2_GPIO_OUT</text>
<text x="24.5" y="70.5">TV_BUTTON_IN</text>
<text x="24.6" y="68.1">TC_BUTTON_IN</text>
<text x="85.9" y="68.1">SDC_IN</text>
<text x="117.8" y="68.1">SDC_uC_IN</text>
<text x="157.6" y="68.1">SDC_uC_IN</text>
<text x="208.5" y="68.8" transform="rotate(-90 208.5 68.8)">BUZZ_ASSI_GPIO_OUT</text>
<text x="215.6" y="68.5" transform="rotate(-90 215.6 68.5)">AS_RELAY_GPIO_OUT</text>
<text x="17.3" y="75.3">GENERAL_BUTTON_IN</text>
<text x="23.1" y="77.7">RTD_BUTTON_IN</text>
<text x="24.6" y="72.9">LC_BUTTON_IN</text>
<text x="28.9" y="82.5">PWM1_OUT</text>
<text x="85.9" y="82.5">MAN_1_Connector</text>
<text x="115.4" y="82.5">MAN_1_uC_in</text>
<text x="157.6" y="82.5">MAN1_uC_IN</text>
<text x="25.7" y="89.6">EXT_BUZZER+</text>
<text x="26.2" y="87.2">EXT_BUZZER-</text>
<text x="28.9" y="84.8">PWM2_OUT</text>
<text x="85.9" y="84.8">MAN_2_Connector</text>
<text x="115.4" y="84.8">MAN_2_uC_in</text>
<text x="157.6" y="84.8">MAN2_uC_IN</text>
<text x="26.8" y="92">DAC_OUT_5V</text>
<text x="85.9" y="92">TC_Connector</text>
<text x="85.9" y="94.4">TV_Connector</text>
<text x="119.1" y="94.4">TV_uC_IN</text>
<text x="119.3" y="92">TC_uC_IN</text>
<text x="157.6" y="94.4">TV_uC_IN</text>
<text x="157.6" y="92">TC_uC_IN</text>
<text x="85.9" y="99.2">GENERAL_Connector</text>
<text x="85.9" y="96.8">LC_Connector</text>
<text x="111.9" y="99.2">GENERAL_uC_IN</text>
<text x="119.3" y="96.8">LC_uC_IN</text>
<text x="157.6" y="96.8">LC_uC_IN</text>
<text x="157.6" y="99.2">GENERAL_BUTT_uC_IN</text>
<text x="85.9" y="104">RTD_Connector</text>
<text x="117.7" y="104">RTD_uC_IN</text>
<text x="157.6" y="104">RTD_uC_IN</text>
<text x="25.7" y="113.5">EXT_BUZZER+</text>
<text x="78.8" y="115.9">PWM1_OUT</text>
<text x="78.8" y="118.3">PWM2_OUT</text>
<text x="113.6" y="115.9">PWM1_uC_OUT</text>
<text x="113.6" y="118.3">PWM2_uC_OUT</text>
<text x="157.6" y="115.9">PWM1_uC_OUT</text>
<text x="157.6" y="118.3">PWM2_uC_OUT</text>
<text x="78.8" y="123.1">EXT_BUZZER-</text>
<text x="78.8" y="125.4">EXT_BUZZER+</text>
<text x="108.2" y="123.1">BUZZ_CMD_uC_OUT</text>
<text x="157.6" y="123.1">BUZZ_uC_OUT</text>
<text x="78.8" y="130.2">DAC_OUT_5V</text>
<text x="115.3" y="130.2">DAC_uC_OUT</text>
<text x="157.6" y="130.2">DAC_uC_OUT</text>
<text x="175" y="127.1" transform="rotate(-90 175 127.1)">RAM_MOSI_uC_OUT</text>
<text x="177.4" y="127.1" transform="rotate(-90 177.4 127.1)">RAM_SCK_uC_OUT</text>
<text x="179.8" y="127.1" transform="rotate(-90 179.8 127.1)">RAM_nHOLD_uC_OUT</text>
<text x="182.2" y="127.1" transform="rotate(-90 182.2 127.1)">RAM_nWP_uC_OUT</text>
<text x="184.6" y="127.1" transform="rotate(-90 184.6 127.1)">RAM_MISO_uC_IN</text>
<text x="187" y="127.1" transform="rotate(-90 187 127.1)">RAM_nCE_uC_OUT</text>
<text x="198.9" y="127.1" transform="rotate(-90 198.9 127.1)">DISP_CS_uC_OUT</text>
<text x="201.3" y="127.1" transform="rotate(-90 201.3 127.1)">DISP_RST_uC_OUT</text>
<text x="203.7" y="127.1" transform="rotate(-90 203.7 127.1)">DISP_DC_uC_OUT</text>
<text x="206.1" y="127.1" transform="rotate(-90 206.1 127.1)">DISP_MOSI_uC_OUT</text>
<text x="208.5" y="127.1" transform="rotate(-90 208.5 127.1)">DISP_SCK_uC_OUT</text>
<text x="210.9" y="127.1" transform="rotate(-90 210.9 127.1)">DISP_MISO_uC_IN</text>
<text x="215.6" y="127.1" transform="rotate(-90 215.6 127.1)">SD_CS_uC_OUT</text>
<text x="218" y="127.1" transform="rotate(-90 218 127.1)">SD_MOSI_uC_OUT</text>
<text x="220.4" y="127.1" transform="rotate(-90 220.4 127.1)">SD_MISO_uC_IN</text>
<text x="222.8" y="127.1" transform="rotate(-90 222.8 127.1)">SD_SCK_uC_OUT</text>
<text x="227.6" y="127.1" transform="rotate(-90 227.6 127.1)">IMD_CMD_uC_OUT</text>
<text x="230" y="127.1" transform="rotate(-90 230 127.1)">AMS_CMD_uC_OUT</text>
<text x="232.4" y="127.1" transform="rotate(-90 232.4 127.1)">TS_CMD_uC_OUT</text>
<text x="244.3" y="127.1" transform="rotate(-90 244.3 127.1)">RGB1_RED_CMD_uC_OUT</text>
<text x="246.7" y="127.1" transform="rotate(-90 246.7 127.1)">RGB1_GREEN_CMD_uC_OUT</text>
<text x="249.1" y="127.1" transform="rotate(-90 249.1 127.1)">RGB1_BLUE_CMD_uC_OUT</text>
<text x="253.9" y="127.1" transform="rotate(-90 253.9 127.1)">RGB2_RED_CMD_uC_OUT</text>
<text x="256.2" y="127.1" transform="rotate(-90 256.2 127.1)">RGB2_GREEN_CMD_uC_OUT</text>
<text x="258.7" y="127.1" transform="rotate(-90 258.7 127.1)">RGB2_BLUE_CMD_uC_OUT</text>
<text x="263.4" y="127.1" transform="rotate(-90 263.4 127.1)">RGB3_RED_CMD_uC_OUT</text>
<text x="265.8" y="127.1" transform="rotate(-90 265.8 127.1)">RGB3_GREEN_CMD_uC_OUT</text>
<text x="268.2" y="127.1" transform="rotate(-90 268.2 127.1)">RGB3_BLUE_CMD_uC_OUT</text>
<text x="184.6" y="167" transform="rotate(-90 184.6 167)">RAM_MISO_To_uC</text>
<text x="187" y="167.7" transform="rotate(-90 187 167.7)">RAM_nCE_From_uC</text>
<text x="198.9" y="166.2" transform="rotate(-90 198.9 166.2)">DISP_CS_From_uC</text>
<text x="201.3" y="167.6" transform="rotate(-90 201.3 167.6)">DISP_RST_From_uC</text>
<text x="203.7" y="166.6" transform="rotate(-90 203.7 166.6)">DISP_DC_From_uC</text>
<text x="208.5" y="167.8" transform="rotate(-90 208.5 167.8)">DISP_SCK_From_uC</text>
<text x="210.9" y="166.8" transform="rotate(-90 210.9 166.8)">DISP_MISO_To_uC</text>
<text x="215.6" y="164.3" transform="rotate(-90 215.6 164.3)">SD_CS_From_uC</text>
<text x="218" y="167.1" transform="rotate(-90 218 167.1)">SD_MOSI_From_uC</text>
<text x="220.4" y="164.8" transform="rotate(-90 220.4 164.8)">SD_MISO_To_uC</text>
<text x="222.8" y="165.9" transform="rotate(-90 222.8 165.9)">SD_SCK_From_uC</text>
<text x="244.3" y="165.4" transform="rotate(-90 244.3 165.4)">RGB1_RED_CMD</text>
<text x="249.1" y="166.7" transform="rotate(-90 249.1 166.7)">RGB1_BLUE_CMD</text>
<text x="253.9" y="165.4" transform="rotate(-90 253.9 165.4)">RGB2_RED_CMD</text>
<text x="258.7" y="166.7" transform="rotate(-90 258.7 166.7)">RGB2_BLUE_CMD</text>
<text x="263.4" y="165.4" transform="rotate(-90 263.4 165.4)">RGB3_RED_CMD</text>
<text x="268.2" y="166.7" transform="rotate(-90 268.2 166.7)">RGB3_BLUE_CMD</text>
<text x="175" y="169.3" transform="rotate(-90 175 169.3)">RAM_MOSI_From_uC</text>
<text x="177.4" y="168.1" transform="rotate(-90 177.4 168.1)">RAM_SCK_From_uC</text>
<text x="179.8" y="170.9" transform="rotate(-90 179.8 170.9)">RAM_nHOLD_From_uC</text>
<text x="182.2" y="168.2" transform="rotate(-90 182.2 168.2)">RAM_nWP_From_uC</text>
<text x="206.1" y="169" transform="rotate(-90 206.1 169)">DISP_MOSI_From_uC</text>
<text x="227.6" y="168.1" transform="rotate(-90 227.6 168.1)">IMD_CMD_From_uC</text>
<text x="230" y="168.5" transform="rotate(-90 230 168.5)">AMS_CMD_From_uC</text>
<text x="232.4" y="171.4" transform="rotate(-90 232.4 171.4)">TS_OFF_CMD_From_uC</text>
<text x="246.7" y="168.3" transform="rotate(-90 246.7 168.3)">RGB1_GREEN_CMD</text>
<text x="256.2" y="168.3" transform="rotate(-90 256.2 168.3)">RGB2_GREEN_CMD</text>
<text x="265.8" y="168.3" transform="rotate(-90 265.8 168.3)">RGB3_GREEN_CMD</text>
</g>
</svg>
